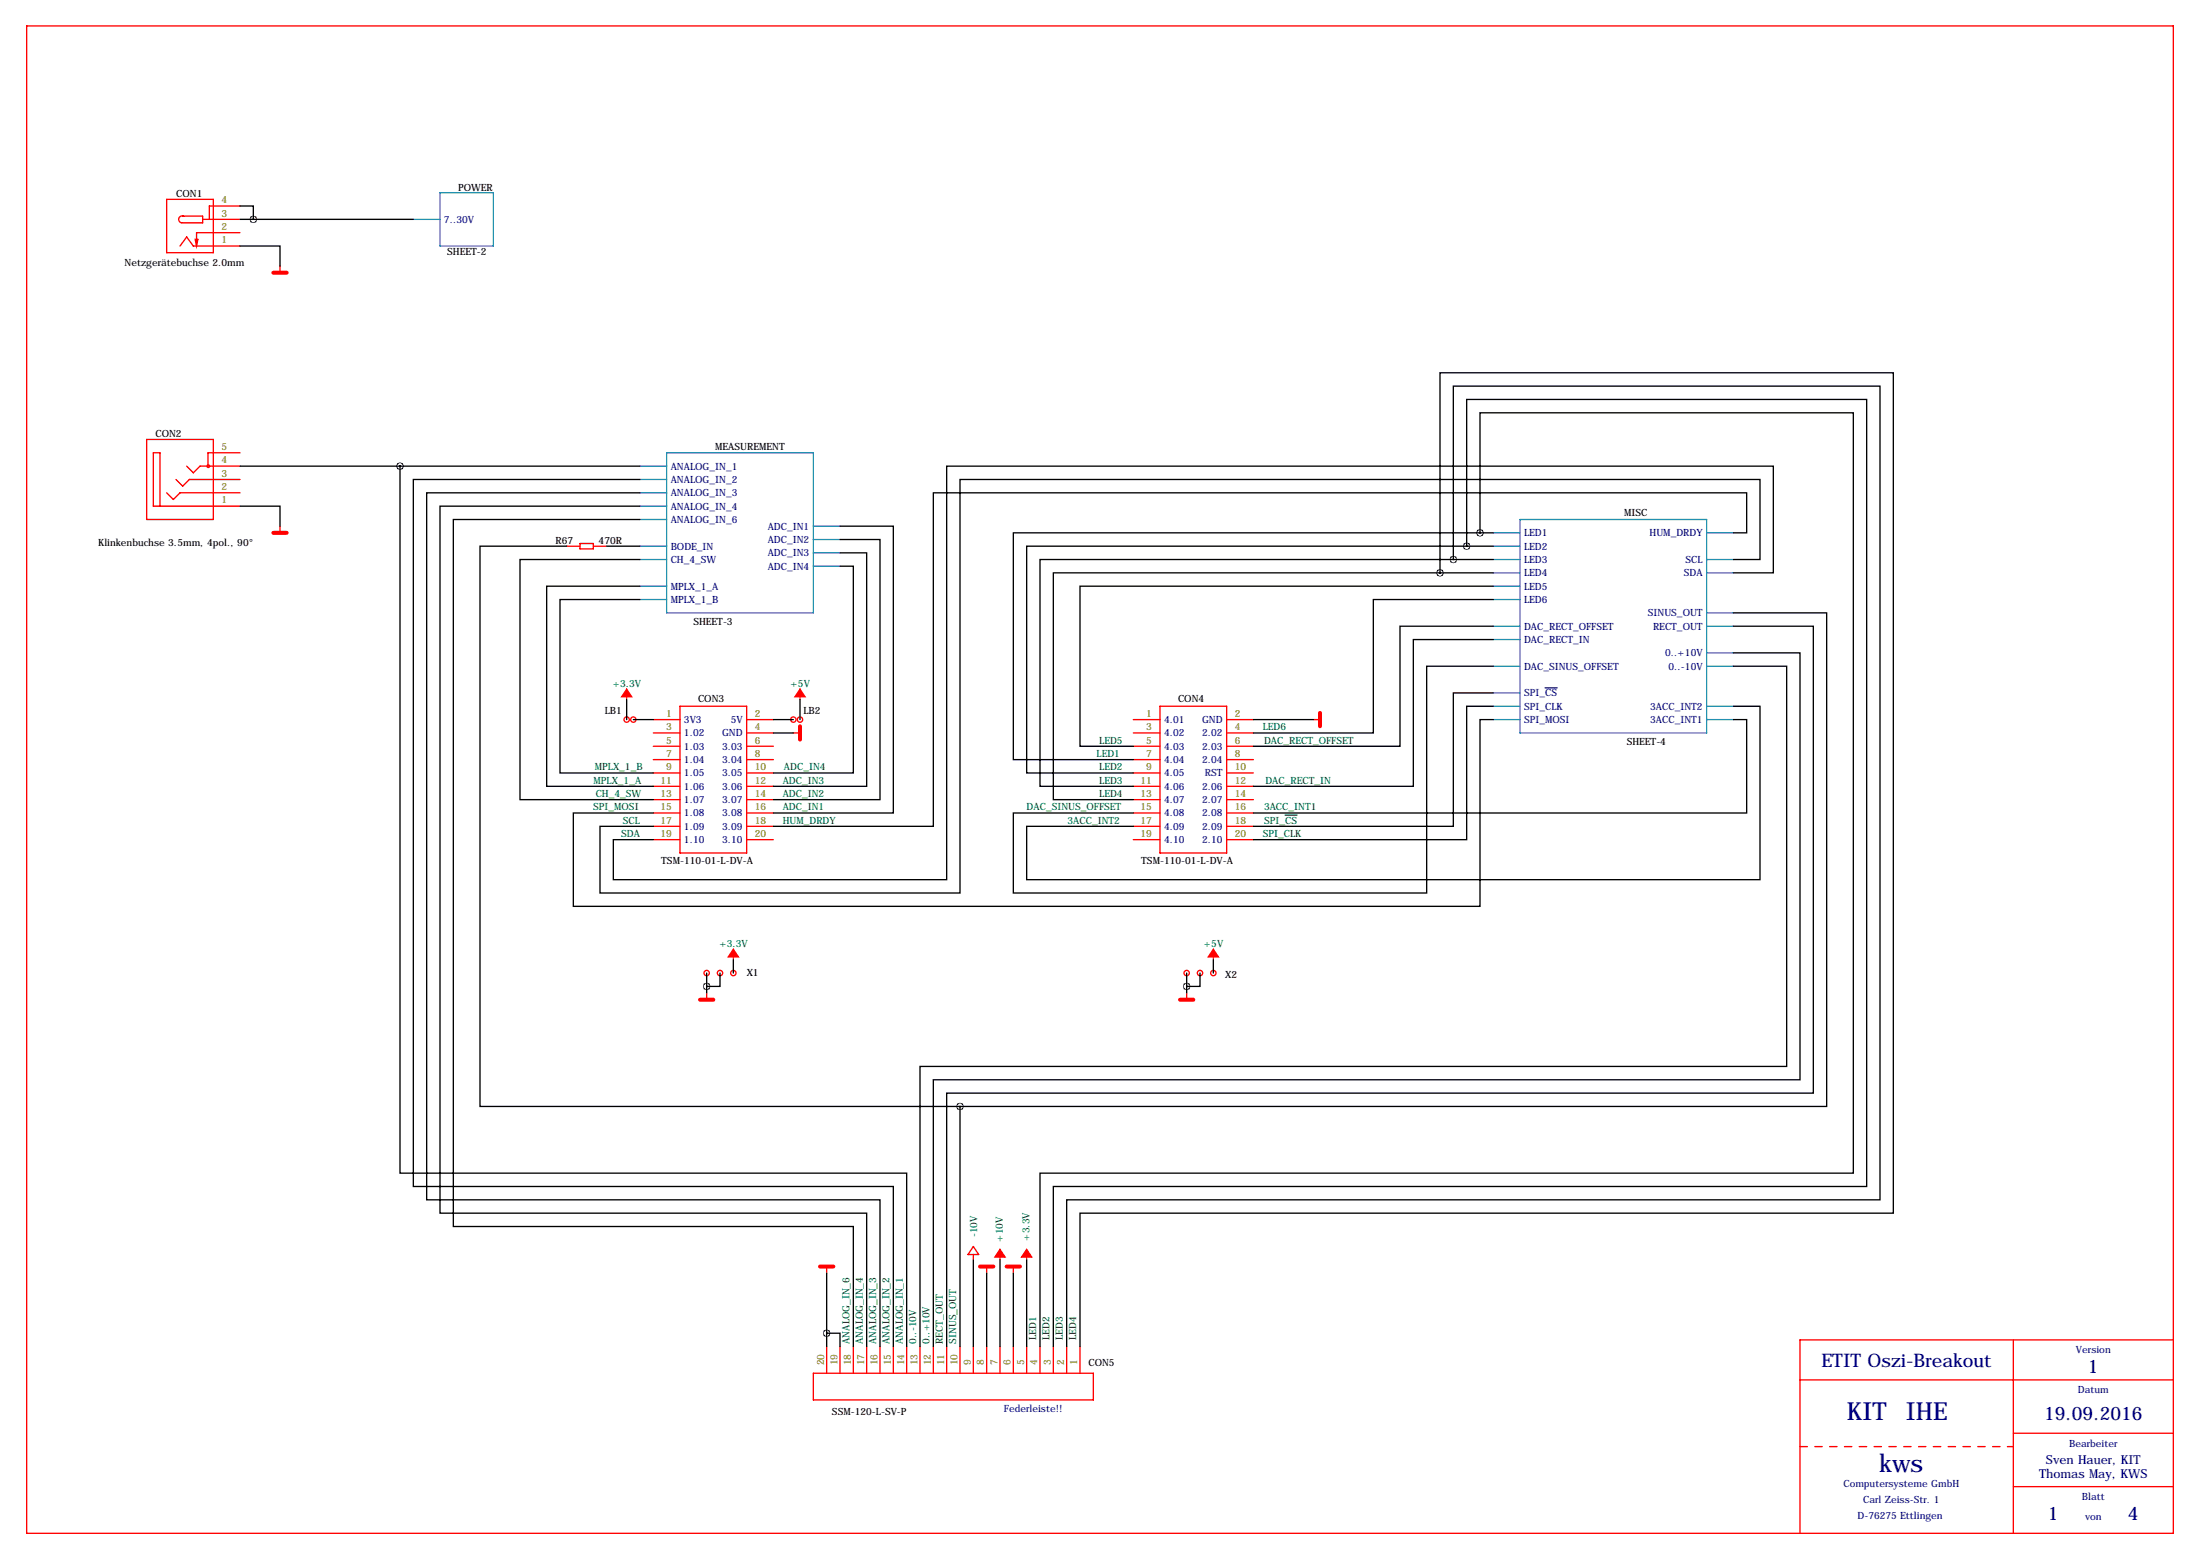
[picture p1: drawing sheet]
<svg xmlns="http://www.w3.org/2000/svg" width="419mm" height="297mm" viewBox="0 0 419 297" stroke-linecap="round" stroke-linejoin="round" font-family="sans-serif">
<g fill="none" stroke="#f00" stroke-width=".25">
<path d="M5.1 4.9h408.9v287.1h-408.9zM31.7 38h8.9v10.1h-8.9zM45.7 39.2h-5.8v2.6M34.3 46.8l1.3-1.7 1.2 1.7h8.9M34.8 41.1a.66 .66 0 0 0-.8 .6 .66 .66 0 0 0 .6 .7h4v-1.2h-3.8M34.8 41.2h.1M38.6 41.8h7.1M45.7 44.3h-8.3v2.5M53.3 50.7v1.2M27.9 83.7h12.7v15.2h-12.7zM30.5 96.4v-10.2h-1.3v10.2h16.5M31.7 93.8l1.3 1.3 1.3-1.3h11.4"/>
<path d="M33.5 91.3l1.3 1.3 1.3-1.3h9.6M35.6 88.8l1.2 1.2 1.3-1.2h7.6M45.7 86.2h-6.1v2.6M53.3 100.2v1.3M107.9 104h2.6M110.5 103.5h2.5v1h-2.5zM113 104h2.6M124.5 137h5M124.5 139.6h5M129.5 134.5h12.7v27.9h-12.7zM142.2 137h5.1M142.2 139.6h5.1"/>
<path d="M151.1 139.6h1.3M215.9 137h5.1M215.9 139.6h5.1M221 134.5h12.7v27.9h-12.7zM233.7 137h5.1M233.7 139.6h5.1M250.2 137h1.3M124.5 142.1h5M124.5 144.6h5M124.5 147.2h5M124.5 149.7h5M124.5 152.3h5"/>
<path d="M124.5 154.8h5M124.5 157.3h5M124.5 159.9h5M142.2 142.1h5.1M142.2 144.6h5.1M142.2 147.2h5.1M142.2 149.7h5.1M142.2 152.3h5.1M142.2 154.8h5.1M142.2 157.3h5.1M142.2 159.9h5.1M215.9 142.1h5.1"/>
<path d="M215.9 144.6h5.1M215.9 147.2h5.1M215.9 149.7h5.1M215.9 152.3h5.1M215.9 154.8h5.1M215.9 157.3h5.1M215.9 159.9h5.1M233.7 142.1h5.1M233.7 144.6h5.1M233.7 147.2h5.1M233.7 149.7h5.1M233.7 152.3h5.1"/>
<path d="M233.7 154.8h5.1M233.7 157.3h5.1M233.7 159.9h5.1M134.6 189.1v1.3M226.1 189.1v1.3M185.4 238.9v1M185.4 237.3l1 1.6h-2zM157.5 241.2v1.2M157.5 256.4v5.1M160 256.4v5.1M162.6 256.4v5.1M165.1 256.4v5.1"/>
<path d="M167.6 256.4v5.1M170.2 256.4v5.1M172.7 256.4v5.1M175.3 256.4v5.1M177.8 256.4v5.1M180.3 256.4v5.1M182.9 256.4v5.1M185.4 256.4v5.1M188 241.2v1.2M188 256.4v5.1M190.5 256.4v5.1M193 241.2v1.2"/>
<path d="M193 256.4v5.1M195.6 256.4v5.1M198.1 256.4v5.1M200.7 256.4v5.1M203.2 256.4v5.1M205.7 256.4v5.1M383.5 255.1v36.9M414 255.1h-71.1v36.9M154.9 261.5h53.4v5.1h-53.4zM342.9 262.7h71.1M383.5 272.9h30.5M383.5 283.1h30.5"/>
<circle cx="39.7" cy="88.8" r=".25"/>
<circle cx="119.4" cy="137" r=".51"/>
<circle cx="120.6" cy="137" r=".51"/>
<circle cx="151.1" cy="137" r=".51"/>
<circle cx="152.4" cy="137" r=".51"/>
<circle cx="134.6" cy="185.3" r=".51"/>
<circle cx="137.2" cy="185.3" r=".51"/>
<circle cx="139.7" cy="185.3" r=".51"/>
<circle cx="226.1" cy="185.3" r=".51"/>
<circle cx="228.6" cy="185.3" r=".51"/>
<circle cx="231.1" cy="185.3" r=".51"/>
</g>
<path d="M342.9 275.4h40.6" fill="none" stroke="#f00" stroke-width=".25" stroke-dasharray="1.4 1.4"/>
<path d="M37.2 45.6h.5l-.3 1.2z" fill="#f00" stroke="#f00" stroke-width=".25"/>
<g fill="none" stroke="#2291ff" stroke-width=".25">
<path d="M83.8 36.7h10.2v10.1h-10.2zM78.7 41.8h5.1M121.9 96.4h5.1M121.9 93.8h5.1M121.9 88.8h5.1M121.9 98.9h5.1M121.9 91.3h5.1M127 86.2h27.9v30.5h-27.9zM289.6 98.9h35.5v40.7h-35.5zM121.9 104h5.1M121.9 106.5h5.1M121.9 111.6h5.1"/>
<path d="M121.9 114.2h5.1M154.9 100.2h5.1M154.9 102.7h5.1M154.9 105.3h5.1M154.9 107.8h5.1M284.5 104h5.1M284.5 106.5h5.1M284.5 111.6h5.1M284.5 114.2h5.1M284.5 119.2h5.1M284.5 101.5h5.1M284.5 109.1h5.1"/>
<path d="M325.1 116.7h5.1M325.1 106.5h5.1M325.1 119.2h5.1M325.1 101.5h5.1M325.1 109.1h5.1M284.5 126.9h5.1M284.5 121.8h5.1M284.5 131.9h5.1M284.5 134.5h5.1M284.5 137h5.1M325.1 126.9h5.1M325.1 134.5h5.1"/>
<path d="M325.1 137h5.1M325.1 124.3h5.1"/>
</g>
<path d="M294.3 131h2.3" fill="none" stroke="#000080" stroke-width=".25"/>
<path d="M52.1 51.9h2.5M52.1 101.5h2.5M152.4 138.3v2.5M251.5 135.7v2.6M133.3 190.4h2.6M224.8 190.4h2.5M156.2 241.2h2.5M186.7 241.2h2.5M191.8 241.2h2.5" fill="none" stroke="#f00" stroke-width=".76"/>
<path d="M119.4 131.2v2M152.4 131.2v2M139.7 180.7v2M231.1 180.7v2M190.5 237.9v2M195.6 237.9v2" fill="none" stroke="#f00" stroke-width=".19"/>
<g fill="#f00" stroke="#f00" stroke-width=".19">
<path d="M119.4 131.2l1 1.5h-2z"/>
<path d="M152.4 131.2l1 1.5h-2z"/>
<path d="M195.6 237.9l1 1.5h-2z"/>
<path d="M190.5 237.9l1 1.5h-2z"/>
<path d="M231.1 180.7l1.1 1.5h-2.1z"/>
<path d="M139.7 180.7l1 1.5h-2z"/>
</g>
<path d="M244.8 155.2h2.3" fill="none" stroke="#008000" stroke-width=".25"/>
<g fill="none" stroke="#000" stroke-width=".25">
<path d="M45.7 39.2h2.6v2.6M45.7 46.8h7.6v3.9M45.7 41.8h33M45.7 96.4h7.6v3.8M45.7 88.8h76.2M76.2 88.8v134.6h96.5v33M121.9 98.9h-35.5v134.6h76.2v22.9M121.9 96.4h-38.1v134.6h81.3v25.4M121.9 93.8h-40.6v134.7h86.3v27.9M121.9 91.3h-43.2v134.6h91.5v30.5M107.9 104h-16.5v106.7h91.5M115.6 104h6.3"/>
<path d="M121.9 114.2h-15.2v33h17.8M121.9 111.6h-17.8v38.1h20.4M121.9 106.5h-22.8v45.8h25.4M160 107.8h2.6v39.4h-15.3M160 105.3h5.1v44.4h-17.8M160 102.7h7.6v49.6h-20.3M160 100.2h10.2v54.6h-22.9M274.3 109.1v-38.1h86.4v160h-155v25.4M274.3 109.1h-73.6v43.2h15.2M274.3 109.1h10.2M276.9 106.5h-78.8v43.2h17.8M276.9 106.5v-33h81.2v155h-154.9v27.9"/>
<path d="M276.9 106.5h7.6M279.4 104h-83.8v43.2h20.3M279.4 104v-27.9h76.2v149.8h-154.9v30.5M279.4 104h5.1M281.9 101.5h-88.9v43.1h22.9M281.9 101.5v-22.9h71.2v144.8h-155v33M281.9 101.5h2.6M284.5 111.6h-78.8v30.5h10.2M284.5 114.2h-22.9v25.4h-22.8M284.5 119.2h-17.8v22.9h-27.9M330.2 116.7h17.8v94h-165.1M330.2 119.2h15.2v88.9h-165.1v48.3"/>
<path d="M330.2 109.1h7.6v-20.3h-157.5v78.7h-63.5v-7.6h7.7M330.2 106.5h5.1v-15.2h-152.4v78.7h-68.6v-12.7h10.2M330.2 101.5h2.5v-7.7h-154.9v63.5h-30.5M119.4 133.2v3.8M120.6 137h3.9M147.3 137h3.8M147.3 139.6h3.8M152.4 133.2v3.8M238.8 137h11.4M284.5 137h-2.6v35.6h-172.7v-17.8h15.3M284.5 126.9h-12.7v43.1h-78.8v-15.2h22.9M284.5 121.8h-15.3v27.9h-30.4"/>
<path d="M284.5 131.9h-7.6v25.4h-38.1M284.5 134.5h-5.1v25.4h-40.6M330.2 124.3h12.7v81.3h-165.1v50.8M330.2 126.9h10.2v76.2h-165.1v53.3M330.2 134.5h5.1v33h-139.7v-10.2h20.3M330.2 137h2.5v17.8h-93.9M134.6 185.3v3.8M137.2 185.3v2.5h-2.6M139.7 182.7v2.6M226.1 185.3v3.8M228.6 185.3v2.5h-2.5M231.1 182.7v2.6"/>
<path d="M182.9 210.7v45.7M185.4 239.9v16.5M190.5 239.9v16.5M195.6 239.9v16.5M157.5 253.9h2.5v2.5M157.5 242.4v14M188 242.4v14M193 242.4v14"/>
</g>
<path d="M48.2 41.8a.05 .05 0 0 0 .1 0 .05 .05 0 0 0-.1 0zM182.8 210.7a.05 .05 0 0 0 .1 0 .05 .05 0 0 0-.1 0zM157.4 253.9a.05 .05 0 0 0 .1 0 .05 .05 0 0 0-.1 0zM281.9 101.5a.05 .05 0 0 0 .1 0 .05 .05 0 0 0-.1 0zM276.8 106.5a.05 .05 0 0 0 .1 0 .05 .05 0 0 0-.1 0zM134.6 187.8a.05 .05 0 0 0 .1 0 .05 .05 0 0 0-.1 0zM226 187.8a.05 .05 0 0 0 .1 0 .05 .05 0 0 0-.1 0zM274.3 109.1a.05 .05 0 0 0 .1 0 .05 .05 0 0 0-.1 0z" fill="#000" stroke="#000" stroke-width="1.3"/>
<g font-size="4.7" fill="#000080">
<text x="351.8" y="270.4">KIT</text>
<text x="363.1" y="270.4">IHE</text>
<text x="358" y="280.3">kws</text>
</g>
<g font-size="3.6" fill="#000080">
<text x="347" y="260.2">ETIT Oszi-Breakout</text>
<text x="397.8" y="261.5">1</text>
<text x="389.4" y="270.4">19.09.2016</text>
<text x="390.1" y="289.4">1</text>
<text x="405.4" y="289.4">4</text>
</g>
<g font-size="2.4" fill="#000080">
<text x="388.5" y="281.4">Thomas May, KWS</text>
<text x="389.7" y="278.8">Sven Hauer, KIT</text>
</g>
<g font-size="1.9">
<text x="33.6" y="37.5">CON1</text>
<text x="87.3" y="36.4">POWER</text>
<text x="23.7" y="50.7">Netzgerätebuchse 2.0mm</text>
<text x="85.2" y="48.6">SHEET-2</text>
<text x="29.6" y="83.3">CON2</text>
<text x="136.2" y="85.7">MEASUREMENT</text>
<text x="309.4" y="98.2">MISC</text>
<text x="18.7" y="104.1">Klinkenbuchse 3.5mm, 4pol., 90°</text>
<text x="105.9" y="103.5">R67</text>
<text x="114" y="103.5">470R</text>
<text x="132.1" y="119">SHEET-3</text>
<text x="115.2" y="136">LB1</text>
<text x="133" y="133.6">CON3</text>
<text x="153.1" y="136">LB2</text>
<text x="224.4" y="133.6">CON4</text>
<text x="309.9" y="141.9">SHEET-4</text>
<text x="126" y="164.6">TSM-110-01-L-DV-A</text>
<text x="217.4" y="164.6">TSM-110-01-L-DV-A</text>
<text x="142.2" y="185.8">X1</text>
<text x="233.4" y="186.3">X2</text>
<text x="207.3" y="260">CON5</text>
<text x="158.5" y="269.4">SSM-120-L-SV-P</text>
</g>
<g font-size="1.9" fill="#808000">
<text x="42.2" y="41.3">3</text>
<text x="42.2" y="38.7">4</text>
<text x="42.2" y="46.3">1</text>
<text x="42.2" y="43.8">2</text>
<text x="42.2" y="88.3">4</text>
<text x="42.2" y="85.7">5</text>
<text x="42.2" y="95.9">1</text>
<text x="42.2" y="93.3">2</text>
<text x="42.2" y="90.8">3</text>
<text x="126.9" y="136.5">1</text>
<text x="143.8" y="136.5">2</text>
<text x="218.4" y="136.5">1</text>
<text x="235.2" y="136.5">2</text>
<text x="126.9" y="139.1">3</text>
<text x="126.9" y="141.6">5</text>
<text x="143.8" y="139.1">4</text>
<text x="143.8" y="141.6">6</text>
<text x="218.4" y="139.1">3</text>
<text x="218.4" y="141.6">5</text>
<text x="235.2" y="139.1">4</text>
<text x="235.2" y="141.6">6</text>
<text x="125.8" y="149.2">11</text>
<text x="126.9" y="144.1">7</text>
<text x="126.9" y="146.7">9</text>
<text x="143.8" y="144.1">8</text>
<text x="143.8" y="146.7">10</text>
<text x="143.8" y="149.2">12</text>
<text x="217.3" y="149.2">11</text>
<text x="218.4" y="144.1">7</text>
<text x="218.4" y="146.7">9</text>
<text x="235.2" y="144.1">8</text>
<text x="235.2" y="146.7">10</text>
<text x="235.2" y="149.2">12</text>
<text x="125.8" y="151.8">13</text>
<text x="125.8" y="154.3">15</text>
<text x="143.8" y="151.8">14</text>
<text x="143.8" y="154.3">16</text>
<text x="217.3" y="151.8">13</text>
<text x="217.3" y="154.3">15</text>
<text x="235.2" y="151.8">14</text>
<text x="235.2" y="154.3">16</text>
<text x="125.8" y="156.8">17</text>
<text x="125.8" y="159.4">19</text>
<text x="143.8" y="156.8">18</text>
<text x="143.8" y="159.4">20</text>
<text x="217.3" y="156.8">17</text>
<text x="217.3" y="159.4">19</text>
<text x="235.2" y="156.8">18</text>
<text x="235.2" y="159.4">20</text>
<text x="157" y="260" transform="rotate(-90 157 260)">20</text>
<text x="159.5" y="260" transform="rotate(-90 159.5 260)">19</text>
<text x="162.1" y="260" transform="rotate(-90 162.1 260)">18</text>
<text x="164.6" y="260" transform="rotate(-90 164.6 260)">17</text>
<text x="167.1" y="260" transform="rotate(-90 167.1 260)">16</text>
<text x="169.7" y="260" transform="rotate(-90 169.7 260)">15</text>
<text x="172.2" y="260" transform="rotate(-90 172.2 260)">14</text>
<text x="174.8" y="260" transform="rotate(-90 174.8 260)">13</text>
<text x="177.3" y="260" transform="rotate(-90 177.3 260)">12</text>
<text x="179.8" y="260" transform="rotate(-90 179.8 260)">11</text>
<text x="182.4" y="260" transform="rotate(-90 182.4 260)">10</text>
<text x="184.9" y="260" transform="rotate(-90 184.9 260)">9</text>
<text x="187.5" y="260" transform="rotate(-90 187.5 260)">8</text>
<text x="190" y="260" transform="rotate(-90 190 260)">7</text>
<text x="192.5" y="260" transform="rotate(-90 192.5 260)">6</text>
<text x="195.1" y="260" transform="rotate(-90 195.1 260)">5</text>
<text x="197.6" y="260" transform="rotate(-90 197.6 260)">4</text>
<text x="200.2" y="260" transform="rotate(-90 200.2 260)">3</text>
<text x="202.7" y="260" transform="rotate(-90 202.7 260)">2</text>
<text x="205.2" y="260" transform="rotate(-90 205.2 260)">1</text>
</g>
<g font-size="1.9" fill="#000080">
<text x="84.6" y="42.4">7..30V</text>
<text x="127.8" y="89.4">ANALOG_IN_1</text>
<text x="127.8" y="94.5">ANALOG_IN_3</text>
<text x="127.8" y="92">ANALOG_IN_2</text>
<text x="127.8" y="97">ANALOG_IN_4</text>
<text x="127.8" y="99.6">ANALOG_IN_6</text>
<text x="146.2" y="100.9">ADC_IN1</text>
<text x="127.8" y="104.7">BODE_IN</text>
<text x="127.8" y="107.2">CH_4_SW</text>
<text x="146.2" y="103.4">ADC_IN2</text>
<text x="146.2" y="105.9">ADC_IN3</text>
<text x="290.3" y="102.1">LED1</text>
<text x="290.3" y="104.7">LED2</text>
<text x="290.3" y="107.2">LED3</text>
<text x="314.2" y="102.1">HUM_DRDY</text>
<text x="321.1" y="107.2">SCL</text>
<text x="127.8" y="112.3">MPLX_1_A</text>
<text x="146.2" y="108.5">ADC_IN4</text>
<text x="290.3" y="109.7">LED4</text>
<text x="290.3" y="112.3">LED5</text>
<text x="320.8" y="109.7">SDA</text>
<text x="127.8" y="114.8">MPLX_1_B</text>
<text x="290.3" y="119.9">DAC_RECT_OFFSET</text>
<text x="290.3" y="114.8">LED6</text>
<text x="313.9" y="117.4">SINUS_OUT</text>
<text x="314.9" y="119.9">RECT_OUT</text>
<text x="290.3" y="122.4">DAC_RECT_IN</text>
<text x="317.2" y="125">0..+10V</text>
<text x="290.3" y="127.5">DAC_SINUS_OFFSET</text>
<text x="317.8" y="127.5">0..-10V</text>
<text x="130.3" y="137.7">3V3</text>
<text x="139.2" y="137.7">5V</text>
<text x="221.7" y="137.7">4.01</text>
<text x="229" y="137.7">GND</text>
<text x="290.3" y="132.6">SPI_CS</text>
<text x="290.3" y="135.1">SPI_CLK</text>
<text x="290.3" y="137.7">SPI_MOSI</text>
<text x="314.4" y="135.1">3ACC_INT2</text>
<text x="314.4" y="137.7">3ACC_INT1</text>
<text x="130.3" y="140.2">1.02</text>
<text x="130.3" y="142.8">1.03</text>
<text x="137.6" y="140.2">GND</text>
<text x="137.6" y="142.8">3.03</text>
<text x="221.7" y="140.2">4.02</text>
<text x="221.7" y="142.8">4.03</text>
<text x="229" y="140.2">2.02</text>
<text x="229" y="142.8">2.03</text>
<text x="130.3" y="145.3">1.04</text>
<text x="130.3" y="147.8">1.05</text>
<text x="137.6" y="145.3">3.04</text>
<text x="137.6" y="147.8">3.05</text>
<text x="221.7" y="145.3">4.04</text>
<text x="221.7" y="147.8">4.05</text>
<text x="229" y="145.3">2.04</text>
<text x="229.5" y="147.8">RST</text>
<text x="130.3" y="150.4">1.06</text>
<text x="130.3" y="152.9">1.07</text>
<text x="130.3" y="155.5">1.08</text>
<text x="137.6" y="150.4">3.06</text>
<text x="137.6" y="152.9">3.07</text>
<text x="137.6" y="155.5">3.08</text>
<text x="221.7" y="150.4">4.06</text>
<text x="221.7" y="152.9">4.07</text>
<text x="221.7" y="155.5">4.08</text>
<text x="229" y="150.4">2.06</text>
<text x="229" y="152.9">2.07</text>
<text x="229" y="155.5">2.08</text>
<text x="130.3" y="158">1.09</text>
<text x="130.3" y="160.5">1.10</text>
<text x="137.6" y="158">3.09</text>
<text x="137.6" y="160.5">3.10</text>
<text x="221.7" y="158">4.09</text>
<text x="221.7" y="160.5">4.10</text>
<text x="229" y="158">2.09</text>
<text x="229" y="160.5">2.10</text>
<text x="395.5" y="257.7">Version</text>
<text x="191.2" y="268.9">Federleiste!!</text>
<text x="395.8" y="265.3">Datum</text>
<text x="394.2" y="275.4">Bearbeiter</text>
<text x="351.2" y="283.1">Computersysteme GmbH</text>
<text x="354.9" y="286.1">Carl Zeiss-Str. 1</text>
<text x="396.6" y="285.6">Blatt</text>
<text x="353.9" y="289.2">D-76275 Ettlingen</text>
<text x="397.2" y="289.4">von</text>
</g>
<g font-size="1.9" fill="#008000">
<text x="116.7" y="130.7">+3.3V</text>
<text x="150.6" y="130.7">+5V</text>
<text x="209.4" y="141.6">LED5</text>
<text x="240.5" y="139.1">LED6</text>
<text x="240.8" y="141.6">DAC_RECT_OFFSET</text>
<text x="113" y="149.2">MPLX_1_A</text>
<text x="113.3" y="146.7">MPLX_1_B</text>
<text x="149.1" y="149.2">ADC_IN3</text>
<text x="149.4" y="146.7">ADC_IN4</text>
<text x="208.9" y="144.1">LED1</text>
<text x="209.4" y="149.2">LED3</text>
<text x="209.4" y="146.7">LED2</text>
<text x="241" y="149.2">DAC_RECT_IN</text>
<text x="113" y="154.3">SPI_MOSI</text>
<text x="113.5" y="151.8">CH_4_SW</text>
<text x="149.1" y="154.3">ADC_IN1</text>
<text x="149.1" y="151.8">ADC_IN2</text>
<text x="195.6" y="154.3">DAC_SINUS_OFFSET</text>
<text x="209.4" y="151.8">LED4</text>
<text x="240.8" y="154.3">3ACC_INT1</text>
<text x="118.3" y="159.4">SDA</text>
<text x="118.7" y="156.8">SCL</text>
<text x="149.1" y="156.8">HUM_DRDY</text>
<text x="203.4" y="156.8">3ACC_INT2</text>
<text x="240.5" y="159.4">SPI_CLK</text>
<text x="240.8" y="156.8">SPI_CS</text>
<text x="137" y="180.2">+3.3V</text>
<text x="229.3" y="180.2">+5V</text>
<text x="186.2" y="235.6" transform="rotate(-90 186.2 235.6)">-10V</text>
<text x="191.1" y="236.4" transform="rotate(-90 191.1 236.4)">+10V</text>
<text x="196.1" y="236.3" transform="rotate(-90 196.1 236.3)">+3.3V</text>
<text x="161.9" y="255.9" transform="rotate(-90 161.9 255.9)">ANALOG_IN_6</text>
<text x="164.4" y="255.9" transform="rotate(-90 164.4 255.9)">ANALOG_IN_4</text>
<text x="166.9" y="255.9" transform="rotate(-90 166.9 255.9)">ANALOG_IN_3</text>
<text x="169.5" y="255.9" transform="rotate(-90 169.5 255.9)">ANALOG_IN_2</text>
<text x="172" y="255.9" transform="rotate(-90 172 255.9)">ANALOG_IN_1</text>
<text x="174.6" y="255.9" transform="rotate(-90 174.6 255.9)">0..-10V</text>
<text x="177.1" y="255.9" transform="rotate(-90 177.1 255.9)">0..+10V</text>
<text x="179.6" y="255.9" transform="rotate(-90 179.6 255.9)">RECT_OUT</text>
<text x="182.2" y="255.9" transform="rotate(-90 182.2 255.9)">SINUS_OUT</text>
<text x="197.4" y="255.1" transform="rotate(-90 197.4 255.1)">LED1</text>
<text x="200" y="255.1" transform="rotate(-90 200 255.1)">LED2</text>
<text x="202.5" y="255.1" transform="rotate(-90 202.5 255.1)">LED3</text>
<text x="205" y="255.1" transform="rotate(-90 205 255.1)">LED4</text>
</g>
</svg>
